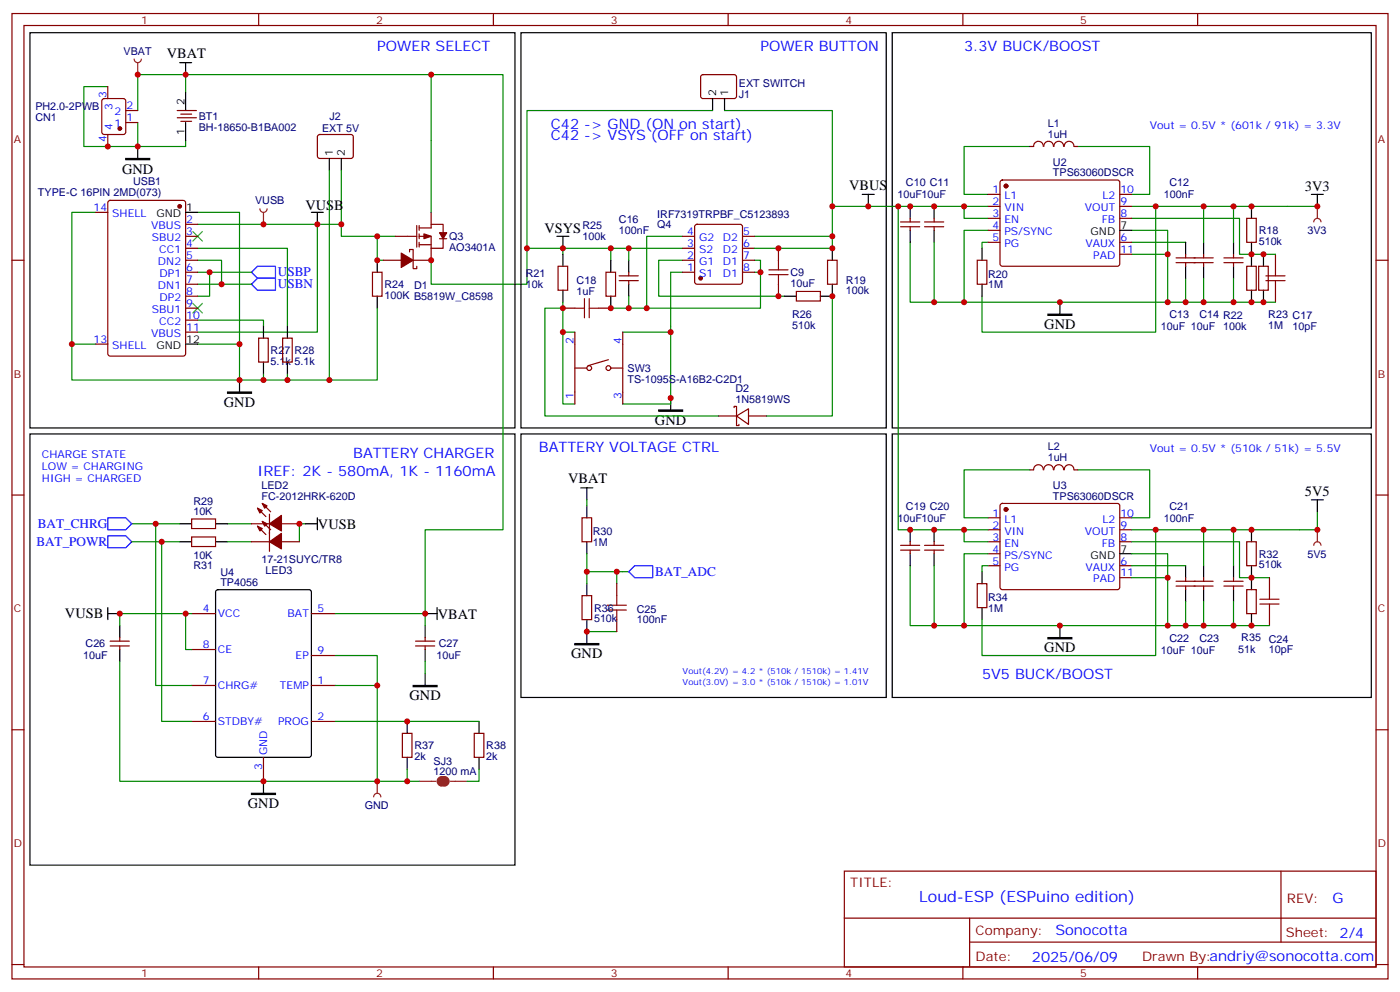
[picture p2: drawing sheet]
<svg xmlns="http://www.w3.org/2000/svg" width="412mm" height="292mm" viewBox="0 0 412 292" stroke-linecap="round" stroke-linejoin="round" font-family="sans-serif">
<g fill="none" stroke="#870000" stroke-width=".35">
<path d="M3.5 4h405.4v284.3h-405.4zM7.1 7.5h398.2v277.3h-398.2zM76.2 4v3.5M145.3 4v3.5M214.5 4v3.5M283.6 4v3.5M352.8 4v3.5M30.2 29.2l.5-.2h5.6l.7 .5v9.4l-.4 .7h-5.9l-.7-.4v-9.5zM31.7 25.5v3.5M31.7 39.6v3.5M37 36.1h3.6M37 32.6h3.6"/>
<path d="M93.7 39.8l.5-.2 9.4 .1 .5 .6-.1 5.9-.6 .5-9.5-.1-.4-.6v-5.7zM206.6 22.2l.5-.2h9.4l.5 .7-.1 5.9-.6 .4h-9.5l-.4-.7v-5.6zM32 59.2l.5-.2h21.5l.6 .5 .1 44.7-.5 .6-21.7 .1-.7-.5-.1-44.7zM291 57.3h3.6M294.8 53.2l.5-.2h33.8l.5 .2 .2 .5v24.3l-.7 .4h-34.1l-.4-.7v-24zM329.8 57.3h3.6M3.5 76.7h3.6M28.2 62.5h3.5M54.7 76.7h3.5M54.7 69.6h3.5M54.7 66.1h3.5M54.7 73.1h3.5"/>
<path d="M112.9 76.7h5.3M116.4 69.6h6.4M120.6 74.2v-.7h1.1v5.6h1.1v-.7M122.8 66.4v6.4M123.5 67.1h3.5v-1h3.5v2.4M123.5 69.6h3.5v3.5M123.5 72.1h3.5M123.5 66.4v1.4M123.5 68.9v1.4M123.5 71.4v1.4M127 73.1v3.6h-5.3M127 62.5v3.6"/>
<path d="M129.5 70.3h2.1M130.5 70.3v2.8h-3.5M265.3 66.8h5.6M265.3 65.4h5.6M268.1 64.3v1.1M268.1 66.8v1M272.3 66.8h5.7M272.3 65.4h5.7M275.2 64.3v1.1M275.2 66.8v1M287.9 76.7h2.8v7h-2.8zM291 60.8h3.6"/>
<path d="M291 64.3h3.6M291 67.8h3.6M291 71.4h3.6M329.8 60.8h3.6M329.8 64.3h3.6M329.8 71.4h3.6M329.8 74.9h3.6M346.4 77.4h11M346.4 76h11M349.2 74.9v1.1M349.2 77.4v1M354.5 74.9v1.1"/>
<path d="M354.5 77.4v1M360.5 77.4h5.7M360.5 76h5.7M363.4 74.9v1.1M363.4 77.4v1M367.2 64.3h2.9v7.1h-2.9zM367.2 78.4h2.9v7.1h-2.9zM370.8 78.4h2.8v7.1h-2.8zM375.7 74.9v3.5M405.3 76.7h3.6M54.7 80.2h3.5M54.7 83.7h3.5"/>
<path d="M54.7 87.2h3.5M54.7 90.8h3.5M54.7 94.3h3.5M54.7 97.8h3.5M76.2 99.6h2.8v7h-2.8zM83.3 99.6h2.8v7h-2.8zM109.7 80.2h2.8v7h-2.8zM375.7 85.5v3.5M28.2 101.4h3.5M3.5 145.8h3.6M56.4 152.9h7.1v2.8h-7.1zM56.4 158.2h7.1v2.8h-7.1z"/>
<path d="M405.3 145.8h3.6M32.5 190.3h5.6M32.5 188.8h5.6M35.3 187.8v1M35.3 190.3v1M56.4 180.7h7.1M56.4 191.3h7.1M91.7 180.7h7.1M91.7 193.1h7.1M122.4 190.3h5.7M122.4 188.8h5.7M125.2 187.8v1"/>
<path d="M125.2 190.3v1M3.5 214.9h3.6M56.4 201.9h7.1M56.4 212.5h7.1M91.7 201.9h7.1M91.7 212.5h7.1M118.5 216h2.9v7.1h-2.9zM139.7 216h2.8v7.1h-2.8zM405.3 214.9h3.6M77.6 223.1v7M248.7 256.6h156.6v28.2h-156.6zM377.3 256.6v20.9"/>
<path d="M248.7 270.4h156.5M285.6 277.5h119.6M285.6 270.4v14.1M3.5 284.1h3.6M76.2 284.8v3.5M145.3 284.8v3.5M214.5 284.8v3.5M283.6 284.8v3.5M352.8 284.8v3.5M405.3 284.1h3.6"/>
</g>
<g fill="none" stroke="#008700" stroke-width=".35">
<path d="M31.7 25.5h-7v17.6h15.9v-7M54.7 22h-14.1v10.6M54.7 27.3v-5.3h72.3v40.5M54.7 41.4v1.7h-14.1M97 50.2v61.7M100.5 50.2v15.9M303.4 43.1h-19.4v14.2h7M317.5 43.1h21.2v14.2h-5.3M28.2 62.5h-7v38.9h7M58.2 73.1h26.5v23M58.2 66.1h35.3v31.7h-35.3M58.2 76.7h7.1v7h8.8"/>
<path d="M58.2 62.5h12.4v38.9M93.5 66.1h7M100.5 66.1v3.5h15.9M111.1 69.6v7.1h1.8M165.8 73.1h-10.6v10.6h-28.2v-7M268.1 71.4v17.6h7.1M284 60.8v3.5h7M291 71.4h-1.7v1.7M291 67.8h-7v21.2M333.4 64.3h31.7v10.6h10.6M333.4 60.8h30v10.6M333.4 67.8h10.6v21.2h-68.8v-17.6"/>
<path d="M333.4 71.4h15.8M333.4 74.9h10.6M340.4 60.8v37h-51.1v-10.6M354.5 60.8v10.6M58.2 94.3h19.4v1.8M58.2 83.7h7.1M58.2 80.2h3.5M74.1 80.2h-12.4v7h-3.5M111.1 90.8v21.1h-26.4M349.2 82v7M354.5 82v7h-10.5M354.5 89h21.2"/>
<path d="M363.4 82v7M21.2 101.4v10.5h49.4v-10.5h-12.4M77.6 110.2v1.7h-7M84.7 110.2v1.7h-7.1M38.8 154.3h14.1M45.9 154.3v47.6h10.5M52.9 159.6h-5.3v52.9h8.8M67 154.3h7.1M67 159.6h7.1M90 154.3h-1.8v5.3M35.3 194.8v35.3h75.8v-28.2h-12.3M54.7 180.7v10.6h1.7"/>
<path d="M56.4 180.7h-21.1v3.6M98.8 180.7h26.4v3.6M98.8 193.1h12.3v8.8M125.2 194.8v3.6M98.8 212.5h42.3M119.9 226.6v3.5h-8.8M119.9 230.1h3.6M141.1 226.6v3.5h-3.5"/>
</g>
<g fill="none" stroke="#000" stroke-width=".35">
<path d="M8.8 9.6h142.9v116.4h-142.9zM52.9 18.5h3.5M54.7 18.5v3.5M262.8 9.6h141.1v116.4h-141.1zM209.9 29v3.6M213.4 29v3.6M40.6 43.1v3.6M97 46.7v3.5M100.5 46.7v3.5M254 57.3h3.5M255.8 57.3v3.5M386.3 57.3h3.5"/>
<path d="M388.1 57.3v3.5M54.7 62.5h3.5M91.7 62.5h3.5M93.5 62.5v3.6M111.1 76.7v3.5M268.1 60.8v3.5M268.1 67.8v3.6M275.2 60.8v3.5M275.2 67.8v3.6M289.3 73.1v3.6M329.8 67.8h3.6M349.2 71.4v3.5"/>
<path d="M349.2 78.4v3.6M354.5 71.4v3.5M354.5 78.4v3.6M363.4 71.4v3.5M363.4 78.4v3.6M368.7 60.8v3.5M368.7 71.4v7M372.2 74.9v3.5M77.6 96.1v3.5M84.7 96.1v3.5M111.1 87.2v3.6M289.3 83.7v3.5"/>
<path d="M312.2 89v3.5M368.7 85.5v3.5M372.2 85.5v3.5M54.7 101.4h3.5M70.6 111.9v3.6M77.6 106.6v3.6M84.7 106.6v3.6M8.8 127.8h142.9v127h-142.9zM52.9 154.3h3.5M52.9 159.6h3.5M63.5 154.3h3.5M63.5 159.6h3.5"/>
<path d="M90 154.3h3.5M93.5 152.5v3.5M31.7 179v3.5M63.7 173.9l.5-.2h26.8l.7 .4v48.3l-.4 .6-27.1 .1-.6-.5-.1-48.2zM128.8 179v3.5M31.7 180.7h3.6M35.3 184.3v3.5M35.3 191.3v3.5M125.2 180.7h3.6M125.2 184.3v3.5M125.2 191.3v3.5M125.2 198.4v3.5"/>
<path d="M119.9 212.5v3.5M141.1 212.5v3.5M77.6 230.1v3.5M119.9 223.1v3.5M141.1 223.1v3.5"/>
</g>
<g fill="#870000" stroke="#870000" stroke-width=".35">
<path d="M124.9 68.9l2.1 .7-2.1 .7z"/>
<path d="M129.5 68.5h2.1l-1.1 1.8z"/>
<path d="M118.2 74.5l3.5 2.2-3.5 2.1z"/>
<circle cx="296.3" cy="54.8" r=".53"/>
<circle cx="52.9" cy="60.8" r=".53"/>
<circle cx="35.3" cy="37.9" r=".53"/>
</g>
<path d="M37 46.7h7.1v.3h-7.1zM308.7 92.5h7v.4h-7zM67 115.5h7.1v.3h-7.1zM121.7 201.9h7.1v.3h-7.1zM74.1 233.6h7v.4h-7z" fill="#000" stroke="#000" stroke-width=".35"/>
<path d="M130.2 229.4a.71 .71 0 0 0-.7 .7 .71 .71 0 0 0 .7 .7M130.9 229.4a.71 .71 0 0 1 .7 .7 .71 .71 0 0 1-.7 .7" fill="none" stroke="#8c2424" stroke-width="1.8"/>
<path d="M76.6 61.5a1.06 1.06 0 0 0 1 1 1.06 1.06 0 0 0 1.1-1M77.6 62.5v3.6M123.5 230.1h4.9M132.6 230.1h5" fill="none" stroke="#8c2424" stroke-width=".35"/>
<path d="M375.7 78.4v2.8M372.9 82.7h5.6M372.9 81.2h5.6M375.7 82.7v2.8" fill="none" stroke="#a10000" stroke-width=".35"/>
<path d="M74.1 83.7l1.7-1.7h5.3v3.5h-5.3zM74.1 80.2l1.7-1.8h5.3v3.6h-5.3z" fill="none" stroke="#00f" stroke-width=".35"/>
<path d="M56.8 68.2l2.8 2.8M59.6 68.2l-2.8 2.8M56.8 89.4l2.8 2.8M59.6 89.4l-2.8 2.8" fill="none" stroke="#3c3" stroke-width=".35"/>
<circle cx="77.6" cy="66.1" r=".18" fill="#8c2424"/>
<g fill="#870000" stroke="#870000" stroke-width=".35">
<path d="M75.8 149.7l1.5 .7-.7 .7z"/>
<path d="M77.3 148.3l1.4 .7-.7 .7z"/>
<path d="M79.4 154.3l3.5-2.5v4.6z"/>
<path d="M75.8 155l1.5 .7-.7 .7z"/>
<path d="M77.3 153.6l1.4 .7-.7 .7z"/>
<path d="M79.4 159.6l3.5-2.5v4.6z"/>
<circle cx="296.3" cy="150" r=".53"/>
</g>
<g fill="none" stroke="#870000" stroke-width=".35">
<path d="M52.2 34.7h5.7M52.2 32.6h5.7M53.3 35.7h3.1M53.3 33.6h3.1M74.1 154.3h5.3M74.1 159.6h5.3M75.8 149.7l2.5 2.5M75.8 155l2.5 2.4M77.3 148.3l2.4 2.4M77.3 153.6l2.4 2.4M79.4 151.4v11M82.9 154.3h5.3"/>
<path d="M82.9 159.6h5.3M268.1 159.6v1M275.2 159.6v1M291 159.6h3.6M291 152.5h3.6M291 156h3.6M294.8 148.5l.5-.2h33.8l.5 .2 .2 .5v24.2l-.7 .5-34.1-.1-.4-.6v-24zM329.8 159.6h3.6M329.8 152.5h3.6M329.8 156h3.6M367.2 159.6h2.9v7h-2.9zM265.3 162h5.6"/>
<path d="M265.3 160.6h5.6M268.1 162v1.1M272.3 162h5.7M272.3 160.6h5.7M275.2 162v1.1M287.9 171.9h2.8v7.1h-2.8zM291 163.1h3.6M291 166.6h3.6M329.8 166.6h3.6M329.8 170.1h3.6M346.4 172.6h11M346.4 171.2h11"/>
<path d="M349.2 170.1v1.1M349.2 172.6v1.1M354.5 170.1v1.1M354.5 172.6v1.1M360.5 172.6h5.7M360.5 171.2h5.7M363.4 170.1v1.1M363.4 172.6v1.1M367.2 173.7h2.9v7h-2.9zM373.9 170.1v3.6M373.9 180.7v3.6"/>
</g>
<g fill="none" stroke="#000" stroke-width=".35">
<path d="M54.7 27.3v5.3M54.7 36.1v5.3M262.8 127.8h141.1v77.6h-141.1zM268.1 156v3.6M275.2 156v3.6M368.7 156v3.6M386.3 147.2h3.5M388.1 147.2v3.5M268.1 163.1v3.5M275.2 163.1v3.5M289.3 168.4v3.5M289.3 179v3.5"/>
<path d="M329.8 163.1h3.6M349.2 166.6v3.5M349.2 173.7v3.5M354.5 166.6v3.5M354.5 173.7v3.5M363.4 166.6v3.5M363.4 173.7v3.5M368.7 166.6v7.1M312.2 184.3v3.5M368.7 180.7v3.6"/>
</g>
<g fill="none" stroke="#008700" stroke-width=".35">
<path d="M127 22h21.2v134h-23v24.7M264.6 60.8v95.2h26.4M303.4 138.4h-19.4v14.1h7M317.5 138.4h21.2v14.1h-5.3M284 156v3.6h7M333.4 156h30v10.6M333.4 159.6h31.7v10.5h8.8M340.4 156v37.1h-51.1v-10.6M354.5 156v10.6M388.1 150.7v5.3h-24.7M268.1 166.6v17.7h7.1M291 163.1h-7v21.2"/>
<path d="M291 166.6h-1.7v1.8M333.4 163.1h10.6v21.2h-68.8v-17.7M333.4 170.1h10.6M333.4 166.6h15.8M349.2 177.2v7.1M354.5 177.2v7.1h-10.5M363.4 177.2v7.1M354.5 184.3h19.4"/>
</g>
<path d="M371.1 177.9h5.7M371.1 176.5h5.7M373.9 173.7v2.8M373.9 177.9v2.8" fill="none" stroke="#a10000" stroke-width=".35"/>
<path d="M308.7 187.8h7v.3h-7z" fill="#000" stroke="#000" stroke-width=".35"/>
<path d="M388.1 156v3.6M387 160.6a1.06 1.06 0 0 1 1.1-1 1.06 1.06 0 0 1 1 1" fill="none" stroke="#8c2424" stroke-width=".35"/>
<circle cx="388.1" cy="156" r=".18" fill="#8c2424"/>
<path d="M387 65.4a1.06 1.06 0 0 1 1.1-1.1 1.06 1.06 0 0 1 1 1.1M388.1 60.8v3.5" fill="none" stroke="#8c2424" stroke-width=".35"/>
<circle cx="388.1" cy="60.8" r=".18" fill="#8c2424"/>
<path d="M363.4 60.8h24.7" fill="none" stroke="#008700" stroke-width=".35"/>
<path d="M39.5 17.4a1.06 1.06 0 0 0 1.1 1.1 1.06 1.06 0 0 0 1-1.1M40.6 18.5v3.5" fill="none" stroke="#8c2424" stroke-width=".35"/>
<circle cx="40.6" cy="22" r=".18" fill="#8c2424"/>
<path d="M110.1 234.7a1.06 1.06 0 0 1 1-1.1 1.06 1.06 0 0 1 1.1 1.1M111.1 230.1v3.5" fill="none" stroke="#8c2424" stroke-width=".35"/>
<circle cx="111.1" cy="230.1" r=".18" fill="#8c2424"/>
<path d="M194 120.8h7.1v.3h-7.1zM169.3 189.5h7.1v.4h-7.1z" fill="#000" stroke="#000" stroke-width=".35"/>
<g fill="none" stroke="#000" stroke-width=".35">
<path d="M153.5 9.6h107.6v116.4h-107.6zM164 69.6h3.6M165.8 69.6v3.5M165.8 74.9v3.5M179.9 76.7v3.5M185.2 76.7v3.5M245.2 73.1v3.6M165.8 85.5v3.5M179.9 87.2v3.6M185.2 83.7v3.5M231.1 87.2h3.5M245.2 83.7v3.5h-3.5"/>
<path d="M197.6 117.2v3.6M153.5 127.8h107.6v77.6h-107.6zM171.1 143.7h3.5M172.9 143.7v3.5M172.9 149v3.5M172.9 159.6v3.5M172.9 171.9v3.5M172.9 182.5v7"/>
</g>
<g fill="none" stroke="#870000" stroke-width=".35">
<path d="M303.4 43.1h1M304.5 43.1a1.41 1.41 0 0 1 1.4-1.5 1.41 1.41 0 0 1 1.4 1.5M307.5 43.1a1.41 1.41 0 0 1 1.4-1.5 1.41 1.41 0 0 1 1.4 1.5M310.5 43.1a1.41 1.41 0 0 1 1.4-1.5 1.41 1.41 0 0 1 1.4 1.5M313.5 43.1a1.41 1.41 0 0 1 1.4-1.5 1.41 1.41 0 0 1 1.4 1.5M316.4 43.1h1.1M164.4 78.4h2.8v7.1h-2.8zM201.1 76.7h3.5M201.1 73.1h3.5M201.1 69.6h3.5M204.8 66.3l.5-.2h12.7l.5 .2 .2 .5v16.2l-.2 .5-.5 .2h-12.7l-.5-.2-.2-.5v-16.2zM218.7 76.7h3.5"/>
<path d="M218.7 73.1h3.5M218.7 69.6h3.5M229.3 73.1v3.6M243.8 76.7h2.8v7h-2.8zM165.8 90.8h3.5M169.3 97.8v21.2M176.4 90.8h3.5M178.5 80.2h2.8v7h-2.8zM182.4 81.2h5.6M182.4 82.7h5.6M183.4 97.8v21.2M185.2 80.2v1"/>
<path d="M185.2 82.7v1M201.1 80.2h3.5M218.7 80.2h3.5M229.3 83.7v3.5M234.6 85.8h7.1v2.9h-7.1zM169.3 108.4h3.6M179.2 105.9l-6 1.8M179.9 108.4h3.5M211.7 122.5h5.3M216.3 120.1v-.4h.7v2.8M217 122.5l3.5-2.1v4.6zM217 122.5v2.8h.7v-.3"/>
<path d="M220.5 122.5h5.3M303.4 138.4h1M304.5 138.4a1.41 1.41 0 0 1 1.4-1.5 1.41 1.41 0 0 1 1.4 1.5M307.5 138.4a1.41 1.41 0 0 1 1.4-1.5 1.41 1.41 0 0 1 1.4 1.5M310.5 138.4a1.41 1.41 0 0 1 1.4-1.5 1.41 1.41 0 0 1 1.4 1.5M313.5 138.4a1.41 1.41 0 0 1 1.4-1.5 1.41 1.41 0 0 1 1.4 1.5M316.4 138.4h1.1M171.4 152.5h2.9v7.1h-2.9zM171.4 175.4h2.9v7.1h-2.9zM181.7 171.9v3.5M181.7 182.5v3.5"/>
<circle cx="173.6" cy="108.4" r=".71"/>
<circle cx="179.2" cy="108.4" r=".71"/>
</g>
<g fill="none" stroke="#008700" stroke-width=".35">
<path d="M209.9 32.6h-54.7v40.5M213.4 32.6h31.8v28.2M179.9 73.1v3.6M185.2 73.1v3.6M201.1 69.6h-10.6v21.2h33.5v-10.6M201.1 76.7h-7.1v10.5h37.1M201.1 73.1h-35.3v1.8M222.2 76.7h1.8v3.5h-1.8M245.2 69.6v3.5h-23M291 60.8h-45.8v8.8h-23M165.8 90.8h-5.3v31.7h51.2M165.8 89v30h3.5"/>
<path d="M165.8 97.8h3.5M179.9 90.8h10.6M183.4 97.8h14.2M185.2 87.2v3.6M201.1 80.2h-3.5v38.8h-14.2M245.2 87.2v35.3h-19.4M38.8 159.6h8.8M172.9 147.2v1.8M172.9 168.4h12.3M172.9 163.1v8.8M181.7 168.4v3.5M172.9 186h8.8"/>
</g>
<path d="M226.5 79.5h5.6M229.3 76.7v2.8M169.3 90.8h2.9M172.2 87.9v5.7M173.6 87.9v5.7M173.6 90.8h2.8M226.5 80.9h5.6M229.3 80.9v2.8M178.9 179.7h5.6M178.9 178.3h5.6M181.7 175.4v2.9M181.7 179.7v2.8" fill="none" stroke="#a10000" stroke-width=".35"/>
<circle cx="206.4" cy="82" r=".53" fill="#870000" stroke="#870000" stroke-width=".35"/>
<path d="M31.7 152.5h5.3l1.8 1.8-1.8 1.7h-5.3zM31.7 157.8h5.3l1.8 1.8-1.8 1.7h-5.3zM187 166.6h5.3v3.5h-5.3l-1.8-1.7z" fill="none" stroke="#00f" stroke-width=".35"/>
<g fill="#c00">
<circle cx="111.1" cy="76.7" r=".88"/>
<circle cx="111.1" cy="69.6" r=".88"/>
<circle cx="54.7" cy="22" r=".88"/>
<circle cx="40.6" cy="43.1" r=".88"/>
<circle cx="35.3" cy="180.7" r=".88"/>
<circle cx="77.6" cy="230.1" r=".88"/>
<circle cx="125.2" cy="180.7" r=".88"/>
<circle cx="111.1" cy="201.9" r=".88"/>
<circle cx="54.7" cy="180.7" r=".88"/>
<circle cx="119.9" cy="212.5" r=".88"/>
<circle cx="111.1" cy="230.1" r=".88"/>
<circle cx="119.9" cy="230.1" r=".88"/>
<circle cx="372.2" cy="74.9" r=".88"/>
<circle cx="275.2" cy="89" r=".88"/>
<circle cx="368.7" cy="60.8" r=".88"/>
<circle cx="363.4" cy="60.8" r=".88"/>
<circle cx="340.4" cy="60.8" r=".88"/>
<circle cx="368.7" cy="74.9" r=".88"/>
<circle cx="372.2" cy="89" r=".88"/>
<circle cx="368.7" cy="89" r=".88"/>
<circle cx="349.3" cy="89" r=".88"/>
<circle cx="354.5" cy="60.8" r=".88"/>
<circle cx="363.4" cy="89" r=".88"/>
<circle cx="354.5" cy="89" r=".88"/>
<circle cx="344" cy="89" r=".88"/>
<circle cx="284" cy="89" r=".88"/>
<circle cx="312.2" cy="89" r=".88"/>
<circle cx="344" cy="74.9" r=".88"/>
<circle cx="127" cy="76.7" r=".88"/>
<circle cx="93.5" cy="66.1" r=".88"/>
<circle cx="65.3" cy="83.7" r=".88"/>
<circle cx="61.7" cy="80.2" r=".88"/>
<circle cx="70.6" cy="101.4" r=".88"/>
<circle cx="70.6" cy="111.9" r=".88"/>
<circle cx="21.2" cy="101.4" r=".88"/>
<circle cx="77.6" cy="111.9" r=".88"/>
<circle cx="100.5" cy="66.1" r=".88"/>
<circle cx="84.7" cy="111.9" r=".88"/>
<circle cx="97" cy="111.9" r=".88"/>
<circle cx="31.8" cy="43.1" r=".88"/>
<circle cx="77.6" cy="66.1" r=".88"/>
<circle cx="88.2" cy="154.3" r=".88"/>
<circle cx="127" cy="22" r=".88"/>
<circle cx="368.7" cy="184.3" r=".88"/>
<circle cx="368.7" cy="170.1" r=".88"/>
<circle cx="275.2" cy="184.3" r=".88"/>
<circle cx="344" cy="170.1" r=".88"/>
<circle cx="312.2" cy="184.3" r=".88"/>
<circle cx="284" cy="184.3" r=".88"/>
<circle cx="344" cy="184.3" r=".88"/>
<circle cx="354.5" cy="184.3" r=".88"/>
<circle cx="363.4" cy="184.3" r=".88"/>
<circle cx="354.5" cy="156" r=".88"/>
<circle cx="349.3" cy="184.3" r=".88"/>
<circle cx="340.4" cy="156" r=".88"/>
<circle cx="363.4" cy="156" r=".88"/>
<circle cx="368.7" cy="156" r=".88"/>
<circle cx="284" cy="156" r=".88"/>
<circle cx="275.2" cy="156" r=".88"/>
<circle cx="40.6" cy="22" r=".88"/>
<circle cx="197.6" cy="117.2" r=".88"/>
<circle cx="245.2" cy="87.2" r=".88"/>
<circle cx="190.5" cy="90.8" r=".88"/>
<circle cx="165.8" cy="90.8" r=".88"/>
<circle cx="165.8" cy="73.1" r=".88"/>
<circle cx="179.9" cy="90.8" r=".88"/>
<circle cx="179.9" cy="73.1" r=".88"/>
<circle cx="224" cy="80.2" r=".88"/>
<circle cx="245.2" cy="73.1" r=".88"/>
<circle cx="155.2" cy="73.1" r=".88"/>
<circle cx="284" cy="60.8" r=".88"/>
<circle cx="245.2" cy="69.6" r=".88"/>
<circle cx="268.1" cy="60.8" r=".88"/>
<circle cx="275.2" cy="60.8" r=".88"/>
<circle cx="255.8" cy="60.8" r=".88"/>
<circle cx="264.6" cy="60.8" r=".88"/>
<circle cx="268.1" cy="156" r=".88"/>
<circle cx="245.2" cy="60.8" r=".88"/>
<circle cx="185.2" cy="73.1" r=".88"/>
<circle cx="185.2" cy="90.8" r=".88"/>
<circle cx="172.9" cy="186" r=".88"/>
<circle cx="181.7" cy="168.4" r=".88"/>
<circle cx="172.9" cy="168.4" r=".88"/>
<circle cx="45.9" cy="154.3" r=".88"/>
<circle cx="165.8" cy="97.8" r=".88"/>
<circle cx="197.6" cy="97.8" r=".88"/>
<circle cx="47.6" cy="159.6" r=".88"/>
<circle cx="229.3" cy="73.1" r=".88"/>
<circle cx="229.3" cy="87.2" r=".88"/>
<circle cx="388.1" cy="156" r=".88"/>
<circle cx="388.1" cy="60.8" r=".88"/>
</g>
<text font-size="4.6" fill="#00f" x="270.8" y="265.6">Loud-ESP (ESPuino edition)</text>
<g font-size="4.2">
<text x="49.2" y="17.2">VBAT</text>
<text x="36" y="51.1">GND</text>
<text x="250.1" y="56.1">VBUS</text>
<text x="384.4" y="56.1">3V3</text>
<text x="90" y="61.8">VUSB</text>
<text x="160.4" y="68.5">VSYS</text>
<text x="307.6" y="96.8">GND</text>
<text x="66" y="119.8">GND</text>
<text x="192.9" y="125.1">GND</text>
<text x="167.3" y="142.4">VBAT</text>
<text x="384.4" y="146.2">5V5</text>
<text x="93.7" y="155.7">VUSB</text>
<text x="19.1" y="182.1">VUSB</text>
<text x="128.9" y="182.2">VBAT</text>
<text x="168.3" y="193.9">GND</text>
<text x="307.6" y="192">GND</text>
<text x="120.7" y="206.3">GND</text>
<text x="73" y="238">GND</text>
</g>
<g font-size="4.2" fill="#00f">
<text x="111.1" y="14.9">POWER SELECT</text>
<text x="224" y="14.9">POWER BUTTON</text>
<text x="284" y="14.9">3.3V BUCK/BOOST</text>
<text x="162.3" y="41.4">C42 -&gt; VSYS (OFF on start)</text>
<text x="162.3" y="37.9">C42 -&gt; GND (ON on start)</text>
<text x="104.1" y="134.9">BATTERY CHARGER</text>
<text x="158.7" y="133.1">BATTERY VOLTAGE CTRL</text>
<text x="75.8" y="140.2">IREF: 2K - 580mA, 1K - 1160mA</text>
<text x="289.3" y="200.1">5V5 BUCK/BOOST</text>
<text x="392.5" y="265.8">G</text>
<text x="310.9" y="275.4">Sonocotta</text>
<text x="304" y="283.2">2025/06/09</text>
</g>
<g font-size="3.9" fill="#00f">
<text x="81.8" y="81.3">USBP</text>
<text x="81.8" y="84.9">USBN</text>
<text x="11.1" y="155.5">BAT_CHRG</text>
<text x="10.7" y="160.8">BAT_POWR</text>
<text x="193" y="169.6">BAT_ADC</text>
</g>
<g font-size="3.9" fill="#800">
<text x="250.5" y="261.2">TITLE:</text>
<text x="379.1" y="265.8">REV:</text>
<text x="287.4" y="275.4">Company:</text>
<text x="378.7" y="276">Sheet: 2/4</text>
<text x="287.4" y="283">Date:</text>
<text x="336.4" y="283.1">Drawn By:andriy@sonocotta.com</text>
</g>
<g font-size="3.2" fill="#800">
<text x="41.6" y="7">1</text>
<text x="110.8" y="7">2</text>
<text x="179.9" y="7">3</text>
<text x="249.1" y="7">4</text>
<text x="318.2" y="7">5</text>
<text x="4.1" y="42.1">A</text>
<text x="405.9" y="42.1">A</text>
<text x="4.1" y="111.2">B</text>
<text x="405.9" y="111.2">B</text>
<text x="4.1" y="180.4">C</text>
<text x="405.9" y="180.4">C</text>
<text x="4.1" y="249.5">D</text>
<text x="405.9" y="249.5">D</text>
<text x="41.6" y="287.8">1</text>
<text x="110.8" y="287.8">2</text>
<text x="179.9" y="287.8">3</text>
<text x="249.1" y="287.8">4</text>
<text x="318.2" y="287.8">5</text>
</g>
<g font-size="3.2" fill="#000080">
<text x="36.4" y="16.1">VBAT</text>
<text x="217.7" y="25.7">EXT SWITCH</text>
<text x="217.7" y="28.9">J1</text>
<text x="10.4" y="32.5">PH2.0-2PWB</text>
<text x="10.4" y="35.7">CN1</text>
<text x="58.6" y="35.5">BT1</text>
<text x="97" y="35.4">J2</text>
<text x="58.6" y="38.6">BH-18650-B1BA002</text>
<text x="94.9" y="39">EXT 5V</text>
<text x="308.6" y="40.6">1uH</text>
<text x="308.6" y="37.4">L1</text>
<text x="310.2" y="52">TPS63060DSCR</text>
<text x="310.2" y="48.8">U2</text>
<text x="11.2" y="57.8">TYPE-C 16PIN 2MD(073)</text>
<text x="39.2" y="54.6">USB1</text>
<text x="264.4" y="58.4">10uF10uF</text>
<text x="266.9" y="54.9">C10 C11</text>
<text x="342.8" y="58.4">100nF</text>
<text x="344.5" y="54.9">C12</text>
<text x="75.1" y="60.2">VUSB</text>
<text x="182.3" y="65.8">C16</text>
<text x="193.6" y="64.1">IRF7319TRPBF_C5123893</text>
<text x="132.3" y="70.7">Q3</text>
<text x="171.6" y="70.7">100k</text>
<text x="171.6" y="67.6">R25</text>
<text x="182.3" y="69">100nF</text>
<text x="193.6" y="67.3">Q4</text>
<text x="370.8" y="69">R18</text>
<text x="385.1" y="69">3V3</text>
<text x="132.3" y="73.9">AO3401A</text>
<text x="370.8" y="72.1">510k</text>
<text x="154.9" y="81.7">R21</text>
<text x="169.8" y="83.7">C18</text>
<text x="232.8" y="81.3">C9</text>
<text x="249.2" y="83.5">R19</text>
<text x="291.1" y="81.8">R20</text>
<text x="113.2" y="88">100K B5819W_C8598</text>
<text x="113.2" y="84.9">R24</text>
<text x="122" y="85.2">D1</text>
<text x="154.9" y="84.9">10k</text>
<text x="169.8" y="86.9">1uF</text>
<text x="232.8" y="84.5">10uF</text>
<text x="249.2" y="86.7">100k</text>
<text x="291.1" y="84.9">1M</text>
<text x="233.3" y="93.7">R26</text>
<text x="344.5" y="93.7">C13</text>
<text x="353.3" y="93.7">C14 R22</text>
<text x="373.6" y="93.7">R23 C17</text>
<text x="233.3" y="96.9">510k</text>
<text x="342" y="97.3">10uF 10uF</text>
<text x="360.3" y="97.2">100k</text>
<text x="373.6" y="96.8">1M</text>
<text x="380.8" y="97.2">10pF</text>
<text x="79.7" y="107.5">5.1k 5.1k</text>
<text x="79.7" y="104.2">R27</text>
<text x="86.8" y="104.2">R28</text>
<text x="184.9" y="112.8">TS-1095S-A16B2-C2D1</text>
<text x="184.9" y="109.5">SW3</text>
<text x="216.6" y="118.6">1N5819WS</text>
<text x="216.6" y="115.5">D2</text>
<text x="308.6" y="135.8">1uH</text>
<text x="308.6" y="132.6">L2</text>
<text x="57" y="148.6">R29</text>
<text x="77" y="147.2">FC-2012HRK-620D</text>
<text x="77" y="144">LED2</text>
<text x="310.2" y="147.2">TPS63060DSCR</text>
<text x="310.2" y="144.1">U3</text>
<text x="57" y="151.8">10K</text>
<text x="264.4" y="153.6">10uF10uF</text>
<text x="266.9" y="150.1">C19 C20</text>
<text x="342.8" y="153.6">100nF</text>
<text x="344.5" y="150.1">C21</text>
<text x="174.6" y="160.8">1M</text>
<text x="174.6" y="157.6">R30</text>
<text x="57" y="164.5">10K</text>
<text x="57" y="167.7">R31</text>
<text x="77" y="165.9">17-21SUYC/TR8</text>
<text x="370.8" y="167.4">510k</text>
<text x="370.8" y="164.2">R32</text>
<text x="385.1" y="164.2">5V5</text>
<text x="64.9" y="172.7">TP4056</text>
<text x="64.9" y="169.5">U4</text>
<text x="78.2" y="169.1">LED3</text>
<text x="291.1" y="177">R34</text>
<text x="175" y="183.3">510k</text>
<text x="175" y="180.1">R36</text>
<text x="187.6" y="183.6">100nF</text>
<text x="187.6" y="180.4">C25</text>
<text x="291.1" y="180.2">1M</text>
<text x="25.2" y="190.7">C26</text>
<text x="129.3" y="190.7">C27</text>
<text x="344.5" y="189">C22</text>
<text x="353.3" y="189">C23</text>
<text x="365.6" y="188.9">R35</text>
<text x="373.7" y="189.3">C24</text>
<text x="24.5" y="194.2">10uF</text>
<text x="128.5" y="194.2">10uF</text>
<text x="342" y="192.5">10uF 10uF</text>
<text x="364.8" y="192.5">51k</text>
<text x="373.7" y="192.5">10pF</text>
<text x="122.1" y="220.7">R37</text>
<text x="143.2" y="220.7">R38</text>
<text x="122.1" y="223.9">2k</text>
<text x="127.7" y="225.2">SJ3</text>
<text x="143.2" y="223.9">2k</text>
<text x="127.7" y="228.4">1200 mA</text>
<text x="107.5" y="238.3">GND</text>
</g>
<g font-size="3.2" fill="#00f">
<text x="31.4" y="28.9" transform="rotate(-90 31.4 28.9)">3</text>
<text x="33.2" y="32.4" transform="rotate(-90 33.2 32.4)">3</text>
<text x="33.7" y="34">2</text>
<text x="37.2" y="35.7">1</text>
<text x="37.2" y="32.2">2</text>
<text x="31.4" y="41.8" transform="rotate(-90 31.4 41.8)">4</text>
<text x="33.2" y="38.3" transform="rotate(-90 33.2 38.3)">4</text>
<text x="33.7" y="37.5">1</text>
<text x="338.7" y="37.9">Vout = 0.5V * (601k / 91k) = 3.3V</text>
<text x="292.4" y="56.9">1</text>
<text x="295.9" y="58.7">L1</text>
<text x="324.8" y="58.7">L2</text>
<text x="330" y="56.9">10</text>
<text x="27.5" y="62.2">14</text>
<text x="33.1" y="64">SHELL</text>
<text x="54.9" y="65.7">2</text>
<text x="292.4" y="60.4">2</text>
<text x="292.4" y="64">3</text>
<text x="295.9" y="62.2">VIN</text>
<text x="295.9" y="65.7">EN</text>
<text x="319.6" y="62.2">VOUT</text>
<text x="324.5" y="65.7">FB</text>
<text x="330" y="64">8</text>
<text x="330" y="60.4">9</text>
<text x="44.5" y="67.5">VBUS</text>
<text x="44.7" y="71">SBU2</text>
<text x="54.9" y="69.3">3</text>
<text x="202.4" y="69.3">4</text>
<text x="205.9" y="71">G2</text>
<text x="213" y="71">D2</text>
<text x="218.9" y="69.3">5</text>
<text x="292.4" y="67.5">4</text>
<text x="292.4" y="71">5</text>
<text x="295.9" y="69.3">PS/SYNC</text>
<text x="330" y="71">6</text>
<text x="46.9" y="74.5">CC1</text>
<text x="54.9" y="72.8">4</text>
<text x="54.9" y="76.3">5</text>
<text x="202.4" y="76.3">2</text>
<text x="202.4" y="72.8">3</text>
<text x="205.9" y="74.5">S2</text>
<text x="213" y="74.5">D2</text>
<text x="218.9" y="72.8">6</text>
<text x="218.9" y="76.3">7</text>
<text x="295.9" y="72.8">PG</text>
<text x="319.7" y="72.8">VAUX</text>
<text x="322" y="76.3">PAD</text>
<text x="330" y="74.5">11</text>
<text x="46.5" y="78.1">DN2</text>
<text x="47" y="81.6">DP1</text>
<text x="54.9" y="79.8">6</text>
<text x="54.9" y="83.4">7</text>
<text x="202.4" y="79.8">1</text>
<text x="205.9" y="81.6">S1</text>
<text x="205.9" y="78.1">G1</text>
<text x="213" y="78.1">D1</text>
<text x="213" y="81.6">D1</text>
<text x="218.9" y="79.8">8</text>
<text x="46.5" y="85.1">DN1</text>
<text x="47" y="88.7">DP2</text>
<text x="54.9" y="86.9">8</text>
<text x="44.7" y="92.2">SBU1</text>
<text x="46.9" y="95.7">CC2</text>
<text x="54.9" y="90.4">9</text>
<text x="54.9" y="93.9">10</text>
<text x="27.5" y="101">13</text>
<text x="44.5" y="99.2">VBUS</text>
<text x="54.9" y="97.5">11</text>
<text x="169" y="101.4" transform="rotate(-90 169 101.4)">2</text>
<text x="183.1" y="101.4" transform="rotate(-90 183.1 101.4)">4</text>
<text x="33.1" y="102.8">SHELL</text>
<text x="169" y="117.5" transform="rotate(-90 169 117.5)">1</text>
<text x="183.1" y="117.5" transform="rotate(-90 183.1 117.5)">3</text>
<text x="12.3" y="134.9">CHARGE STATE</text>
<text x="338.7" y="133.1">Vout = 0.5V * (510k / 51k) = 5.5V</text>
<text x="12.3" y="141.9">HIGH = CHARGED</text>
<text x="12.3" y="138.4">LOW = CHARGING</text>
<text x="292.4" y="152.2">1</text>
<text x="292.4" y="155.7">2</text>
<text x="295.9" y="153.9">L1</text>
<text x="324.8" y="153.9">L2</text>
<text x="330" y="155.7">9</text>
<text x="330" y="152.2">10</text>
<text x="292.4" y="159.2">3</text>
<text x="295.9" y="157.4">VIN</text>
<text x="295.9" y="161">EN</text>
<text x="319.6" y="157.4">VOUT</text>
<text x="324.5" y="161">FB</text>
<text x="330" y="159.2">8</text>
<text x="292.4" y="162.7">4</text>
<text x="292.4" y="166.3">5</text>
<text x="295.9" y="164.5">PS/SYNC</text>
<text x="330" y="166.3">6</text>
<text x="295.9" y="168">PG</text>
<text x="319.7" y="168">VAUX</text>
<text x="322" y="171.6">PAD</text>
<text x="330" y="169.8">11</text>
<text x="59.7" y="180.4">4</text>
<text x="64.2" y="181.8">VCC</text>
<text x="84.7" y="181.8">BAT</text>
<text x="93.5" y="180.4">5</text>
<text x="59.7" y="191">8</text>
<text x="64.2" y="192.4">CE</text>
<text x="87.1" y="194.1">EP</text>
<text x="93.5" y="192.7">9</text>
<text x="59.7" y="201.5">7</text>
<text x="64.2" y="203">CHRG#</text>
<text x="82.5" y="203">TEMP</text>
<text x="93.5" y="201.5">1</text>
<text x="59.7" y="212.1">6</text>
<text x="64.2" y="213.5">STDBY#</text>
<text x="81.9" y="213.5">PROG</text>
<text x="93.5" y="212.1">2</text>
<text x="77.3" y="226.8" transform="rotate(-90 77.3 226.8)">3</text>
<text x="78.7" y="222.4" transform="rotate(-90 78.7 222.4)">GND</text>
</g>
<g font-size="3.2">
<text x="211" y="28.3" transform="rotate(-90 211 28.3)">2</text>
<text x="214.5" y="28.3" transform="rotate(-90 214.5 28.3)">1</text>
<text x="54.3" y="30.8" transform="rotate(-90 54.3 30.8)">2</text>
<text x="54.3" y="39.9" transform="rotate(-90 54.3 39.9)">1</text>
<text x="98.1" y="46" transform="rotate(-90 98.1 46)">1</text>
<text x="101.6" y="46" transform="rotate(-90 101.6 46)">2</text>
<text x="46.1" y="64">GND</text>
<text x="54.9" y="62.2">1</text>
<text x="321.3" y="69.3">GND</text>
<text x="330" y="67.5">7</text>
<text x="54.9" y="101">12</text>
<text x="46.1" y="102.8">GND</text>
<text x="321.3" y="164.5">GND</text>
<text x="330" y="162.7">7</text>
</g>
<g font-size="2.5" fill="#00f">
<text x="201.1" y="198.4">Vout(4.2V) = 4.2 * (510k / 1510k) = 1.41V</text>
<text x="201.1" y="201.9">Vout(3.0V) = 3.0 * (510k / 1510k) = 1.01V</text>
</g>
</svg>
